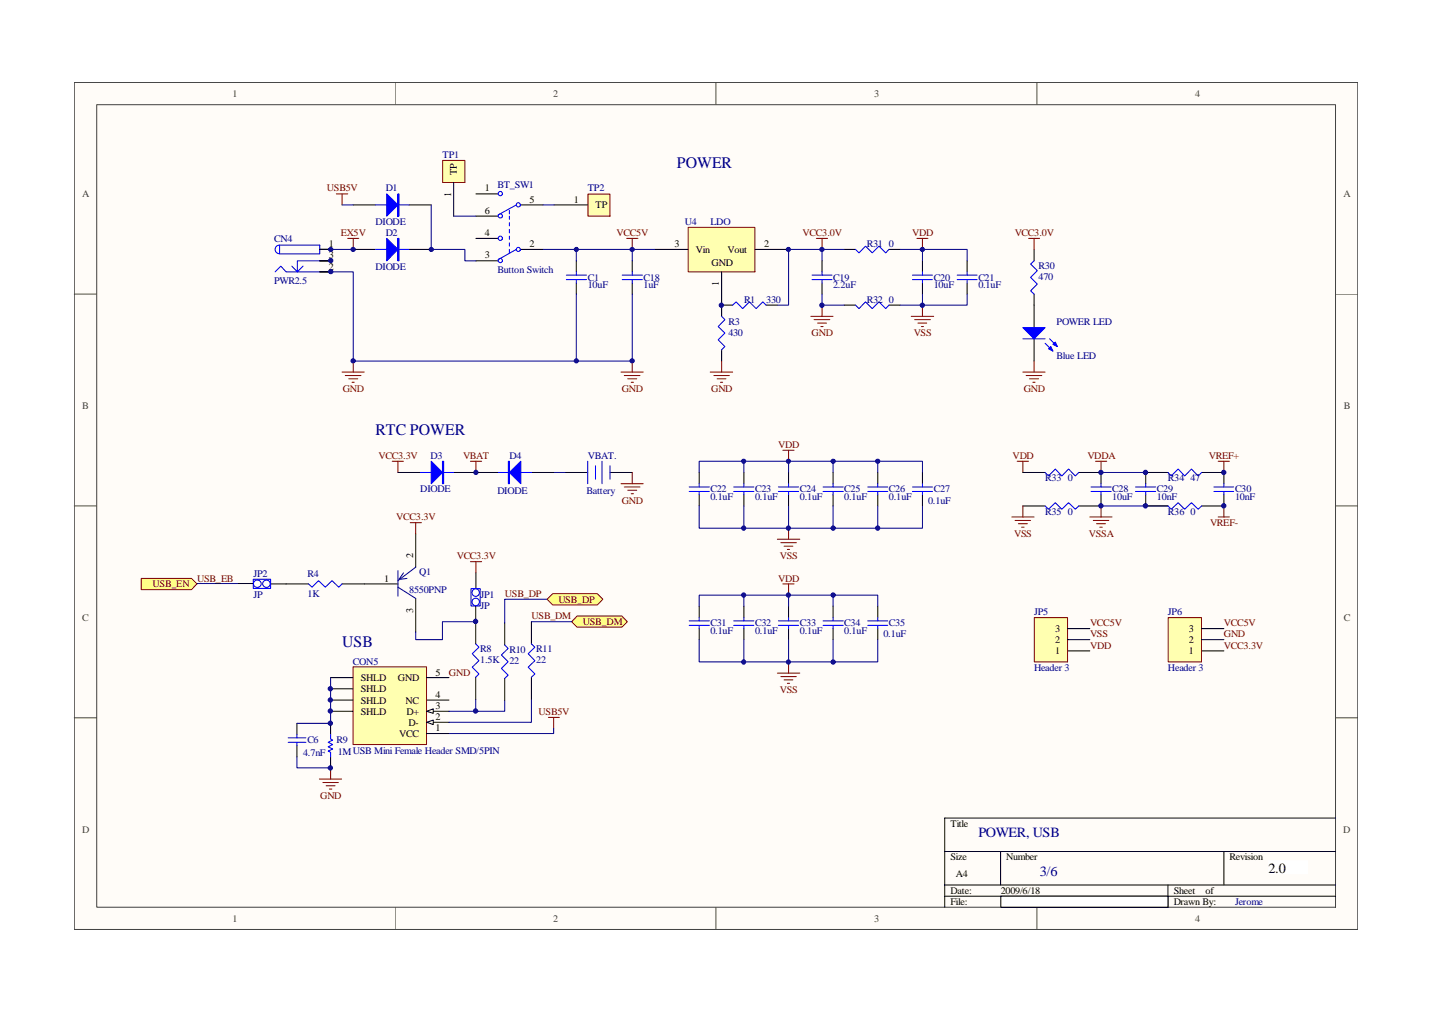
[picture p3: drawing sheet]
<svg xmlns="http://www.w3.org/2000/svg" width="297mm" height="210mm" viewBox="0 0 297 210" stroke-linecap="round" stroke-linejoin="round" font-family="sans-serif">
<path d="M15.4 17.1h266.2v175.7h-266.2z" fill="#fffcf8"/>
<path d="M15.4 17.1h266.2v175.7h-266.2z" fill="none" stroke="#404040" stroke-width=".21"/>
<path d="M20.1 21.8h256.9v166.4h-256.9z" fill="#fffcf8"/>
<g fill="none" stroke="#404040" stroke-width=".21">
<path d="M82 17.1v4.6M148.5 17.1v4.6M215.1 17.1v4.6M20.1 21.7h256.9v166.5h-256.9zM15.4 61h4.6M277 61h4.6M15.4 104.9h4.6M277 104.9h4.6M15.4 148.9h4.6M277 148.9h4.6M82 188.2v4.6M148.5 188.2v4.6"/>
<path d="M215.1 188.2v4.6"/>
</g>
<path d="M66.3 51.7h2.4M66.3 56.4h2.4M66.3 54.1h2.4M214.5 63.3v4.6M214.5 70.3v4.6M196 176.6h81M207.6 176.6v7M253.9 176.6v7M277 169.7h-81v18.5M196 183.6h81M196 185.9h81M242.3 183.6v4.6" fill="none" stroke="#000" stroke-width=".21"/>
<path d="M57.1 56.4l1.1-1.2 1.1 1.2h7M58 50.8h8.3v1.9h-8.3zM58 50.8a.89 .89 0 0 0-.9 .9 .89 .89 0 0 0 .9 .9M62.9 55.2l-1.2 1.2M66.3 54.1h-4.6v2.3l-1.2-1.2" fill="none" stroke="#00f" stroke-width=".21"/>
<path d="M170.5 51.7v2.4" fill="none" stroke="#000080" stroke-width=".21"/>
<path d="M130 49.4h2.3M131.1 49.4v2.3M169.3 49.4h2.4M170.5 49.4v2.3M70.9 77.2h4.7M71.6 77.9h3.3M72.3 78.6h1.9M73 79.3h.5M73.3 74.9v2.3" fill="none" stroke="#800000" stroke-width=".21"/>
<path d="M212.2 67.9h4.6l-2.3 2.4z" fill="#00f"/>
<path d="M212.2 67.9h4.6l-2.3 2.4zM216.8 71.2l1.6 1.6M217.7 70.3l1.6 1.6" fill="none" stroke="#00f" stroke-width=".21"/>
<path d="M217.5 72.3l.5-.4 .4 .9z" fill="#00f"/>
<path d="M217.5 72.3l.5-.4 .4 .9z" fill="none" stroke="#00f" stroke-width=".21"/>
<path d="M218.4 71.4l.5-.4 .4 .9z" fill="#00f"/>
<path d="M214.5 54.1l-.7 .7 1.4 1.3-1.4 1.4 1.4 1.4-1.4 1.4 .7 .7M212.2 70.3h4.6M218.4 71.4l.5-.4 .4 .9zM87.2 98h6.9M91.8 95.7h.2v4.6h-.2z" fill="none" stroke="#00f" stroke-width=".21"/>
<path d="M214.5 51.7v2.4M214.5 61v2.3M82.5 98h4.7M94.1 98h4.6" fill="none" stroke="#000" stroke-width=".21"/>
<path d="M81.4 95.7h2.3M82.5 95.7v2.3" fill="none" stroke="#800000" stroke-width=".21"/>
<path d="M91.9 95.7v4.6" fill="none" stroke="#00f" stroke-width=".25"/>
<path d="M89.4 95.7l2.4 2.3-2.4 2.3z" fill="#00f"/>
<path d="M89.4 95.7l2.4 2.3-2.4 2.3zM103.3 98h7M105.4 95.7h.3v4.6h-.3zM105.6 95.7v4.6" fill="none" stroke="#00f" stroke-width=".21"/>
<path d="M97.6 95.7h2.3M98.7 95.7v2.3" fill="none" stroke="#800000" stroke-width=".21"/>
<path d="M98.7 98h4.6M110.3 98h4.6" fill="none" stroke="#000" stroke-width=".21"/>
<path d="M105.7 98l2.3-2.3v4.6z" fill="#00f"/>
<g fill="none" stroke="#00f" stroke-width=".21">
<path d="M77.9 42.5h6.9M82.5 40.2h.3v4.6h-.3zM82.7 40.2v4.6M129.1 57.1h4.2M129.1 58h4.2M131.1 56.4v.7M131.1 58v.7M168.4 57.1h4.2M168.4 58h4.2M170.5 56.4v.7M170.5 58v.7M177.5 51.7l.7 .8 1.3-1.4 1.4 1.4 1.4-1.4 1.4 1.4 .7-.8"/>
<path d="M189.3 57.1h4.1M189.3 58h4.1M191.3 56.4v.7M191.3 58v.7M198.5 57.1h4.2M198.5 58h4.2M200.6 56.4v.7M200.6 58v.7M177.5 63.3l.7 .7 1.3-1.4 1.4 1.4 1.4-1.4 1.4 1.4 .7-.7M105.7 98l2.3-2.3v4.6zM121.9 95.7v4.6M123.5 96.6v2.8"/>
<path d="M124.9 95.7v4.6M126.5 96.6v2.8"/>
</g>
<g fill="none" stroke="#000" stroke-width=".21">
<path d="M73.3 42.5h4.6M84.8 42.5h4.6M131.1 54.1v2.3M131.1 58.7v2.3M170.5 54.1v2.3M170.5 58.7v2.3M175.1 51.7h2.4M184.4 51.7h2.3M191.3 54.1v2.3M191.3 58.7v2.3M200.6 54.1v2.3M200.6 58.7v2.3"/>
<path d="M175.1 63.3h2.4M184.4 63.3h2.3M117.3 98h4.6M126.5 98h4.6"/>
</g>
<g fill="none" stroke="#800000" stroke-width=".21">
<path d="M190.2 49.4h2.3M191.3 49.4v2.3M213.4 49.4h2.2M214.5 49.4v2.3M189 65.6h4.7M189.7 66.3h3.3M190.4 67h1.8M191.1 67.7h.5M191.3 63.3v2.3M212.2 77.2h4.6M212.8 77.9h3.3M213.6 78.6h1.8"/>
<path d="M214.2 79.3h.5M214.5 74.9v2.3M131.1 98v2.3M128.8 100.3h4.6M129.5 101h3.3M130.2 101.7h1.9M130.9 102.4h.5"/>
</g>
<path d="M186.7 51.7h13.9v2.4M191.3 51.7v2.4M186.7 63.3h4.6M191.3 61v2.3h9.3v-2.3" fill="none" stroke="#000080" stroke-width=".21"/>
<path d="M80.2 40.2l2.3 2.3-2.3 2.3z" fill="#00f"/>
<path d="M77.9 51.7h6.9M80.2 40.2l2.3 2.3-2.3 2.3zM82.5 49.4h.3v4.7h-.3zM82.7 49.4v4.7" fill="none" stroke="#00f" stroke-width=".21"/>
<path d="M73.3 51.7h4.6M84.8 51.7h4.6" fill="none" stroke="#000" stroke-width=".21"/>
<path d="M80.2 49.4l2.3 2.3-2.3 2.4z" fill="#00f"/>
<g fill="none" stroke="#00f" stroke-width=".21">
<path d="M80.2 49.4l2.3 2.3-2.3 2.4zM104.2 40.2h.1M104.2 44.8h.1M104.2 49.4h.1M104.2 54.1h.1M105.7 43.6v.8M105.7 44.8v.7M105.7 46.2v.7M105.7 47.6v.7M105.7 49v.7M105.7 50.4v.7M105.7 51.7v.8"/>
<path d="M107.1 51.7l-3.8 2.1M107.1 42.5l-3.8 2.1M107.9 51.7h.1M107.9 42.5h.1"/>
<circle cx="103.8" cy="54" r=".44"/>
<circle cx="103.8" cy="40.2" r=".44"/>
<circle cx="103.8" cy="49.4" r=".44"/>
<circle cx="103.8" cy="44.8" r=".43"/>
<circle cx="107.5" cy="42.5" r=".44"/>
<circle cx="107.5" cy="51.7" r=".43"/>
</g>
<path d="M69.8 40.2h2.3M70.9 40.2v2.3M72.1 49.4h2.3M73.3 49.4v2.3" fill="none" stroke="#800000" stroke-width=".21"/>
<path d="M68.7 51.7h4.6M89.4 42.5v9.2h7v2.4h2.3M131.1 51.7v2.4" fill="none" stroke="#000080" stroke-width=".21"/>
<path d="M98.7 54.1h4.6M98.7 49.4h4.6M98.7 44.8h4.6M98.7 40.2h4.6M108 51.7h4.6M108 42.5h4.6" fill="none" stroke="#000" stroke-width=".21"/>
<path d="M122 40.3h4.5v4.5h-4.5z" fill="#ffffb0"/>
<path d="M122 40.3h4.5v4.5h-4.5z" fill="none" stroke="#800000" stroke-width=".21"/>
<path d="M114.9 42.5h7" fill="none" stroke="#000" stroke-width=".21"/>
<path d="M91.9 33.3h4.5v4.5h-4.5z" fill="#ffffb0"/>
<g fill="none" stroke="#800000" stroke-width=".21">
<path d="M91.8 33.3h4.6v4.5h-4.6zM162.4 93.4h2.3M163.6 93.4v2.3M211 95.7h2.4M212.2 95.7v2.3M227.2 95.7h2.4M228.4 95.7v2.3M252.7 95.7h2.3M253.9 95.7v2.3M161.2 111.8h4.7M162 112.6h3.2M162.6 113.3h1.9"/>
<path d="M163.3 114h.5M163.6 109.6v2.2M209.9 107.2h4.6M210.6 107.9h3.2M211.2 108.6h1.9M211.9 109.3h.5M212.2 104.9v2.3M226.1 107.2h4.6M226.8 107.9h3.2M227.5 108.6h1.8M228.1 109.3h.5M228.4 104.9v2.3"/>
<path d="M252.7 107.2h2.3M253.9 104.9v2.3M161.2 139.6h4.7M162.4 121.1h2.3M163.6 121.1v2.3M163.6 137.3v2.3M162 140.3h3.2M162.6 141h1.9M163.3 141.7h.5"/>
</g>
<g fill="none" stroke="#000" stroke-width=".21">
<path d="M94.1 37.8v7M145 98v2.3M154.3 98v2.3M163.6 98v2.3M172.8 98v2.3M182.1 98v2.3M191.3 98v2.3M212.2 98h4.6M223.8 98h4.6v2.3M242.3 98h-4.6v2.3M249.3 98h4.6v2.3M145 102.6v2.3"/>
<path d="M154.3 102.6v2.3M163.6 102.6v2.3M172.8 102.6v2.3M182.1 102.6v2.3M191.3 102.6v2.3M212.2 104.9h4.6M228.4 102.6v2.3h-4.6M237.7 102.6v2.3h4.6M253.9 102.6v2.3h-4.6M145 125.7v2.4M145 130.4v2.3M154.3 125.7v2.4"/>
<path d="M154.3 130.4v2.3M163.6 125.7v2.4M163.6 130.4v2.3M172.8 125.7v2.4M172.8 130.4v2.3M182.1 125.7v2.4M182.1 130.4v2.3"/>
</g>
<g fill="none" stroke="#000080" stroke-width=".21">
<path d="M70.9 42.5h2.4M94.1 44.8h4.6M112.6 42.5h2.3M114.9 98h2.4M145 98v-2.3h37.1v2.3M154.3 95.7v2.3M163.6 95.7v2.3M172.8 95.7v2.3M182.1 95.7h9.2v2.3M228.4 98h13.9M145 104.9v4.7h37.1v-4.7M154.3 104.9v4.7"/>
<path d="M163.6 104.9v4.7M172.8 104.9v4.7M191.3 104.9v4.7h-9.2M228.4 104.9h13.9M145 132.7v4.6h37.1v-4.6M145 125.7v-2.3h37.1v2.3M154.3 123.4v2.3M154.3 132.7v4.6M163.6 123.4v2.3M163.6 132.7v4.6M172.8 123.4v2.3M172.8 132.7v4.6"/>
</g>
<g fill="none" stroke="#00f" stroke-width=".21">
<path d="M216.8 98l.7 .7 1.4-1.4 1.4 1.4 1.4-1.4 1.4 1.4 .7-.7M242.3 98l.6 .7 1.5-1.4 1.3 1.4 1.4-1.4 1.4 1.4 .8-.7M143 101h4.1M143 101.9h4.1M145 100.3v.7M145 101.9v.7M152.2 101h4.2M152.2 101.9h4.2M154.3 100.3v.7M154.3 101.9v.7M161.5 101h4.1M161.5 101.9h4.1"/>
<path d="M163.6 100.3v.7M163.6 101.9v.7M170.7 101h4.2M170.7 101.9h4.2M172.8 100.3v.7M172.8 101.9v.7M180 101h4.1M180 101.9h4.1M182.1 100.3v.7M182.1 101.9v.7M189.3 101h4.1M189.3 101.9h4.1"/>
<path d="M191.3 100.3v.7M191.3 101.9v.7M216.8 104.9l.7 .7 1.4-1.3 1.4 1.3 1.4-1.3 1.4 1.3 .7-.7M226.3 101h4.2M226.3 101.9h4.2M228.4 100.3v.7M228.4 101.9v.7M235.5 101h4.2M235.5 101.9h4.2M237.7 100.3v.7M237.7 101.9v.7M242.3 104.9l.6 .7 1.5-1.3 1.3 1.3 1.4-1.3 1.4 1.3 .8-.7"/>
<path d="M251.8 101h4.1M251.8 101.9h4.1M253.9 100.3v.7M253.9 101.9v.7M143 128.8h4.1M143 129.7h4.1M145 128.1v.7M145 129.7v.7M152.2 128.8h4.2M152.2 129.7h4.2M154.3 128.1v.7M154.3 129.7v.7"/>
<path d="M161.5 128.8h4.1M161.5 129.7h4.1M163.6 128.1v.7M163.6 129.7v.7M170.7 128.8h4.2M170.7 129.7h4.2M172.8 128.1v.7M172.8 129.7v.7M180 128.8h4.1M180 129.7h4.1M182.1 128.1v.7M182.1 129.7v.7"/>
</g>
<path d="M73.3 138.3h15.2v16.1h-15.2z" fill="#ffffb0"/>
<path d="M73.2 138.3h15.3v16.1h-15.3z" fill="none" stroke="#800000" stroke-width=".21"/>
<path d="M88.5 152.1h4.6M88.5 149.8h4.6" fill="none" stroke="#000" stroke-width=".21"/>
<path d="M88.5 149.8l1.4-.4v.9z" fill="#fffcf8"/>
<path d="M88.5 149.8l1.4-.4v.9zM88.5 147.5h4.6" fill="none" stroke="#000" stroke-width=".21"/>
<path d="M88.5 147.5l1.4-.5v1z" fill="#fffcf8"/>
<g fill="none" stroke="#000" stroke-width=".21">
<path d="M98.7 128.9v4.7M104.7 129.2v4.6M110.2 128.9v4.7M61.6 150v2.4M61.6 154.6v2.4M68.6 145.2h4.6M68.6 140.5h4.6M68.6 142.9h4.6M68.6 147.5h4.6M68.6 150v2.4M68.6 157v2.3M88.5 147.5l1.4-.5v1z"/>
<path d="M88.5 145.2h4.6M88.5 140.5h4.6M98.7 140.5v4.6M104.7 140.7v4.6M110.2 140.5v4.6"/>
</g>
<path d="M97.6 116.5h2.3M98.7 116.5v2.3M68.6 159.3v2.3M66.2 161.6h4.7M67 162.3h3.2M67.6 163h1.9M68.3 163.7h.5" fill="none" stroke="#800000" stroke-width=".21"/>
<path d="M98.7 133.6l.7 .6-1.4 1.4 1.4 1.4-1.4 1.4 1.4 1.4-.7 .7M104.7 133.8l.7 .7-1.4 1.3 1.4 1.4-1.4 1.4 1.4 1.4-.7 .7M110.2 133.6l.8 .6-1.4 1.4 1.4 1.4-1.4 1.4 1.4 1.4-.8 .7M59.8 153h3.7M59.8 154h3.7M61.6 152.4v.6M61.6 154v.6M68.6 152.4v.9l.4 .2-.9 .5 .9 .4-.9 .5 .9 .5-.9 .4 .5 .2v1" fill="none" stroke="#00f" stroke-width=".21"/>
<path d="M61.6 157v2.3h7" fill="none" stroke="#000080" stroke-width=".21"/>
<path d="M113.5 124.3l1.1-1.2h9.3l1.1 1.2-1.1 1.2h-9.3z" fill-rule="evenodd" fill="#ffff80"/>
<path d="M113.5 124.3l1.1-1.2h9.3l1.1 1.2-1.1 1.2h-9.3z" fill="none" stroke="#800000" stroke-width=".21"/>
<path d="M119.7 127.8h9.3l1.1 1.1-1.1 1.2h-9.3l-1.1-1.2z" fill-rule="evenodd" fill="#ffff80"/>
<path d="M119.7 127.8h9.3l1.1 1.1-1.1 1.2h-9.3l-1.1-1.2z" fill="none" stroke="#800000" stroke-width=".21"/>
<path d="M97.7 122.1h1.9v3.6h-1.9z" fill-rule="evenodd" fill="#fff"/>
<path d="M97.7 122.1h1.9v3.6h-1.9z" fill="none" stroke="#00f" stroke-width=".21"/>
<path d="M98.7 118.8v3.2M98.7 125.7v3.2" fill="none" stroke="#000" stroke-width=".21"/>
<circle cx="98.7" cy="122.9" r=".77" fill="#fff"/>
<circle cx="98.7" cy="122.9" r=".77" fill="none" stroke="#00f" stroke-width=".21"/>
<circle cx="98.7" cy="124.8" r=".77" fill="#fff"/>
<g fill="none" stroke="#00f" stroke-width=".21">
<path d="M64 121.1l.7 .7 1.4-1.4 1.4 1.4 1.4-1.4 1.4 1.4 .6-.7"/>
<circle cx="98.7" cy="124.8" r=".77"/>
</g>
<path d="M113.7 148.8h2.3M114.8 148.8v2.3" fill="none" stroke="#800000" stroke-width=".21"/>
<path d="M110.2 128.9h8.4M113.5 124.3h-8.8v4.9M110.2 145.1v4.7h-17.1M114.8 151.1v1h-21.7" fill="none" stroke="#000080" stroke-width=".21"/>
<path d="M59.3 121.1h4.7M70.9 121.1h4.7" fill="none" stroke="#000" stroke-width=".21"/>
<path d="M52.5 120.1h3.6v1.9h-3.6z" fill-rule="evenodd" fill="#fff"/>
<path d="M52.5 120.1h3.6v1.9h-3.6z" fill="none" stroke="#00f" stroke-width=".21"/>
<path d="M49.3 121h3.2M56.2 121.1h3.1" fill="none" stroke="#000" stroke-width=".21"/>
<circle cx="53.4" cy="121.1" r=".79" fill="#fff"/>
<circle cx="53.4" cy="121.1" r=".79" fill="none" stroke="#00f" stroke-width=".21"/>
<circle cx="55.3" cy="121.1" r=".77" fill="#fff"/>
<circle cx="55.3" cy="121.1" r=".77" fill="none" stroke="#00f" stroke-width=".21"/>
<path d="M85.1 108.4h2.3M86.2 108.4v2.3" fill="none" stroke="#800000" stroke-width=".21"/>
<path d="M49.3 121l-8.5 .1" fill="none" stroke="#000080" stroke-width=".21"/>
<path d="M29.3 120h10.4l1.1 1.1-1.1 1.2h-10.4z" fill-rule="evenodd" fill="#ffff80"/>
<path d="M29.3 120h10.4l1.1 1.1-1.1 1.2h-10.4z" fill="none" stroke="#800000" stroke-width=".21"/>
<path d="M68.6 140.5v9.5h-7" fill="none" stroke="#000080" stroke-width=".21"/>
<path d="M214.6 128.1h6.8v9.2h-6.8z" fill="#ffffb0"/>
<path d="M214.5 128.1h6.9v9.2h-6.9z" fill="none" stroke="#800000" stroke-width=".21"/>
<path d="M221.4 135h4.7M221.4 132.7h4.7M221.4 130.4h4.7" fill="none" stroke="#000" stroke-width=".21"/>
<path d="M242.4 128.1h6.8v9.2h-6.8z" fill="#ffffb0"/>
<path d="M242.3 128.1h6.9v9.2h-6.9z" fill="none" stroke="#800000" stroke-width=".21"/>
<path d="M249.3 135h4.6M249.3 132.7h4.6M249.3 130.4h4.6" fill="none" stroke="#000" stroke-width=".21"/>
<path d="M142.8 47.2h13.8v9.2h-13.8z" fill="#ffffb0"/>
<g fill="none" stroke="#800000" stroke-width=".21">
<path d="M142.7 47.2h13.9v9.2h-13.9zM128.8 77.2h4.6M129.5 77.9h3.3M130.2 78.6h1.9M130.9 79.3h.5M131.1 74.9v2.3M147.3 77.2h4.7M148.1 77.9h3.2M148.8 78.6h1.8M149.4 79.3h.5M149.7 74.9v2.3M168.2 65.6h4.6"/>
<path d="M168.9 66.3h3.2M169.6 67h1.8M170.3 67.7h.4M170.5 63.3v2.3"/>
</g>
<path d="M119.5 54.1v2.3M119.5 58.7v2.3M135.8 51.7h6.9M149.7 56.4v9.2M156.6 51.7h7M149.7 72.6v2.3M149.7 63.3h2.3M158.9 63.3h2.3M86.2 110.7v6.9M75.6 121.1h6.9M86.2 124.1v7" fill="none" stroke="#000" stroke-width=".21"/>
<path d="M68.7 56.4h4.6v18.5h57.8v-13.9M112.6 51.7h23.2M119.5 51.7v2.4M175.1 51.7h-11.5v11.6h-2.4M119.5 61v13.9M170.5 61v2.3h4.6M98.7 128.9h-6.9v3.8h-5.6v-1.6M93.1 147.5h5.6M98.7 145.1v2.4h6v-2.2" fill="none" stroke="#000080" stroke-width=".21"/>
<path d="M82.5 118.4v5.3M83.7 118.8l-.9 1.4 1.6-.2M86.2 117.6l-3.7 2.8M82.5 121.8l3.7 2.3" fill="none" stroke="#0c0087" stroke-width=".21"/>
<path d="M117.5 57.1h4.2M117.5 58h4.2M119.5 56.4v.7M119.5 58v.7M149.7 65.6l.7 .7-1.4 1.4 1.4 1.4-1.4 1.4 1.4 1.4-.7 .7M152 63.3l.7-.7 1.3 1.4 1.4-1.4 1.4 1.4 1.4-1.4 .7 .7" fill="none" stroke="#00f" stroke-width=".21"/>
<path d="M263.2 178.6h8v2.6h-8z" fill="#fff"/>
<path d="M263.2 178.5h8v2.7h-8z" fill="none" stroke="#fff" stroke-width=".21"/>
<path d="M207.6 185.9h34.7v2.3h-34.7z" fill="#fff"/>
<path d="M207.6 185.9h34.7v2.3h-34.7z" fill="none" stroke="#000" stroke-width=".21"/>
<circle cx="68.5" cy="159.3" r=".44" fill="#000080"/>
<circle cx="68.5" cy="159.3" r=".44" fill="none" stroke="#000080" stroke-width=".21"/>
<circle cx="68.5" cy="150" r=".44" fill="#000080"/>
<circle cx="68.5" cy="150" r=".44" fill="none" stroke="#000080" stroke-width=".21"/>
<circle cx="68.5" cy="147.5" r=".44" fill="#000080"/>
<circle cx="68.5" cy="147.5" r=".44" fill="none" stroke="#000080" stroke-width=".21"/>
<circle cx="68.5" cy="145.2" r=".44" fill="#000080"/>
<circle cx="68.5" cy="145.2" r=".44" fill="none" stroke="#000080" stroke-width=".21"/>
<circle cx="68.5" cy="142.9" r=".44" fill="#000080"/>
<circle cx="68.5" cy="142.9" r=".44" fill="none" stroke="#000080" stroke-width=".21"/>
<circle cx="68.6" cy="56.3" r=".43" fill="#000080"/>
<circle cx="68.6" cy="56.3" r=".43" fill="none" stroke="#000080" stroke-width=".21"/>
<circle cx="68.6" cy="54" r=".44" fill="#000080"/>
<circle cx="68.6" cy="54" r=".44" fill="none" stroke="#000080" stroke-width=".21"/>
<circle cx="68.6" cy="51.7" r=".43" fill="#000080"/>
<circle cx="68.6" cy="51.7" r=".43" fill="none" stroke="#000080" stroke-width=".21"/>
<circle cx="73.3" cy="74.8" r=".44" fill="#000080"/>
<circle cx="73.3" cy="74.8" r=".44" fill="none" stroke="#000080" stroke-width=".21"/>
<circle cx="73.3" cy="51.7" r=".44" fill="#000080"/>
<circle cx="73.3" cy="51.7" r=".44" fill="none" stroke="#000080" stroke-width=".21"/>
<circle cx="89.5" cy="51.7" r=".43" fill="#000080"/>
<circle cx="89.5" cy="51.7" r=".43" fill="none" stroke="#000080" stroke-width=".21"/>
<circle cx="98.6" cy="147.5" r=".45" fill="#000080"/>
<circle cx="98.6" cy="147.5" r=".45" fill="none" stroke="#000080" stroke-width=".21"/>
<circle cx="98.6" cy="128.9" r=".45" fill="#000080"/>
<circle cx="98.6" cy="128.9" r=".45" fill="none" stroke="#000080" stroke-width=".21"/>
<circle cx="98.7" cy="98" r=".44" fill="#000080"/>
<circle cx="98.7" cy="98" r=".44" fill="none" stroke="#000080" stroke-width=".21"/>
<circle cx="119.5" cy="74.8" r=".42" fill="#000080"/>
<circle cx="119.5" cy="74.8" r=".42" fill="none" stroke="#000080" stroke-width=".21"/>
<circle cx="119.5" cy="51.7" r=".42" fill="#000080"/>
<circle cx="119.5" cy="51.7" r=".42" fill="none" stroke="#000080" stroke-width=".21"/>
<circle cx="131.1" cy="74.8" r=".44" fill="#000080"/>
<circle cx="131.1" cy="74.8" r=".44" fill="none" stroke="#000080" stroke-width=".21"/>
<circle cx="131.1" cy="51.7" r=".43" fill="#000080"/>
<circle cx="131.1" cy="51.7" r=".43" fill="none" stroke="#000080" stroke-width=".21"/>
<circle cx="149.6" cy="63.3" r=".44" fill="#000080"/>
<circle cx="149.6" cy="63.3" r=".44" fill="none" stroke="#000080" stroke-width=".21"/>
<circle cx="154.2" cy="137.3" r=".44" fill="#000080"/>
<circle cx="154.2" cy="137.3" r=".44" fill="none" stroke="#000080" stroke-width=".21"/>
<circle cx="154.2" cy="123.4" r=".44" fill="#000080"/>
<circle cx="154.2" cy="123.4" r=".44" fill="none" stroke="#000080" stroke-width=".21"/>
<circle cx="154.2" cy="109.5" r=".44" fill="#000080"/>
<circle cx="154.2" cy="109.5" r=".44" fill="none" stroke="#000080" stroke-width=".21"/>
<circle cx="154.3" cy="95.7" r=".43" fill="#000080"/>
<circle cx="154.3" cy="95.7" r=".43" fill="none" stroke="#000080" stroke-width=".21"/>
<circle cx="163.5" cy="137.3" r=".43" fill="#000080"/>
<circle cx="163.5" cy="137.3" r=".43" fill="none" stroke="#000080" stroke-width=".21"/>
<circle cx="163.5" cy="123.4" r=".43" fill="#000080"/>
<circle cx="163.5" cy="123.4" r=".43" fill="none" stroke="#000080" stroke-width=".21"/>
<circle cx="163.5" cy="109.5" r=".43" fill="#000080"/>
<circle cx="163.5" cy="109.5" r=".43" fill="none" stroke="#000080" stroke-width=".21"/>
<circle cx="163.5" cy="95.7" r=".42" fill="#000080"/>
<circle cx="163.5" cy="95.7" r=".42" fill="none" stroke="#000080" stroke-width=".21"/>
<circle cx="163.5" cy="51.7" r=".42" fill="#000080"/>
<circle cx="163.5" cy="51.7" r=".42" fill="none" stroke="#000080" stroke-width=".21"/>
<circle cx="170.5" cy="63.3" r=".45" fill="#000080"/>
<circle cx="170.5" cy="63.3" r=".45" fill="none" stroke="#000080" stroke-width=".21"/>
<circle cx="170.5" cy="51.7" r=".44" fill="#000080"/>
<circle cx="170.5" cy="51.7" r=".44" fill="none" stroke="#000080" stroke-width=".21"/>
<circle cx="172.8" cy="137.3" r=".44" fill="#000080"/>
<circle cx="172.8" cy="137.3" r=".44" fill="none" stroke="#000080" stroke-width=".21"/>
<circle cx="172.8" cy="123.4" r=".44" fill="#000080"/>
<circle cx="172.8" cy="123.4" r=".44" fill="none" stroke="#000080" stroke-width=".21"/>
<circle cx="172.8" cy="109.5" r=".44" fill="#000080"/>
<circle cx="172.8" cy="109.5" r=".44" fill="none" stroke="#000080" stroke-width=".21"/>
<circle cx="172.8" cy="95.7" r=".43" fill="#000080"/>
<circle cx="172.8" cy="95.7" r=".43" fill="none" stroke="#000080" stroke-width=".21"/>
<circle cx="182.1" cy="109.5" r=".44" fill="#000080"/>
<circle cx="182.1" cy="109.5" r=".44" fill="none" stroke="#000080" stroke-width=".21"/>
<circle cx="182.1" cy="95.7" r=".43" fill="#000080"/>
<circle cx="182.1" cy="95.7" r=".43" fill="none" stroke="#000080" stroke-width=".21"/>
<circle cx="191.3" cy="63.3" r=".44" fill="#000080"/>
<circle cx="191.3" cy="63.3" r=".44" fill="none" stroke="#000080" stroke-width=".21"/>
<circle cx="191.3" cy="51.7" r=".43" fill="#000080"/>
<circle cx="191.3" cy="51.7" r=".43" fill="none" stroke="#000080" stroke-width=".21"/>
<circle cx="228.4" cy="104.9" r=".45" fill="#000080"/>
<circle cx="228.4" cy="104.9" r=".45" fill="none" stroke="#000080" stroke-width=".21"/>
<circle cx="228.4" cy="98" r=".44" fill="#000080"/>
<circle cx="228.4" cy="98" r=".44" fill="none" stroke="#000080" stroke-width=".21"/>
<circle cx="237.6" cy="104.9" r=".44" fill="#000080"/>
<circle cx="237.6" cy="104.9" r=".44" fill="none" stroke="#000080" stroke-width=".21"/>
<circle cx="237.6" cy="98" r=".44" fill="#000080"/>
<circle cx="237.6" cy="98" r=".44" fill="none" stroke="#000080" stroke-width=".21"/>
<circle cx="253.8" cy="104.9" r=".45" fill="#000080"/>
<circle cx="253.8" cy="104.9" r=".45" fill="none" stroke="#000080" stroke-width=".21"/>
<circle cx="253.8" cy="98" r=".45" fill="#000080"/>
<circle cx="253.8" cy="98" r=".45" fill="none" stroke="#000080" stroke-width=".21"/>
<g font-size="3.3" fill="#000080">
<text x="140.4" y="34.8">POWER</text>
<text x="77.9" y="90.3">RTC POWER</text>
<text x="71" y="134.2">USB</text>
</g>
<g font-size="2.9" fill="#000080">
<text x="202.9" y="173.7">POWER, USB</text>
<text x="215.7" y="181.8">3/6</text>
</g>
<text font-size="2.9" x="263.1" y="181">2.0</text>
<g font-size="2.1" fill="#404040">
<text x="48.2" y="20.1">1</text>
<text x="114.8" y="20.1">2</text>
<text x="181.4" y="20.1">3</text>
<text x="247.9" y="20.1">4</text>
<text x="17" y="40.9">A</text>
<text x="278.7" y="40.9">A</text>
<text x="17.1" y="84.8">B</text>
<text x="278.7" y="84.8">B</text>
<text x="17.1" y="128.7">C</text>
<text x="278.7" y="128.7">C</text>
<text x="17" y="172.7">D</text>
<text x="278.6" y="172.7">D</text>
<text x="48.2" y="191.2">1</text>
<text x="114.8" y="191.2">2</text>
<text x="181.4" y="191.2">3</text>
<text x="247.9" y="191.2">4</text>
</g>
<g font-size="2.1" fill="#000080">
<text x="91.8" y="32.8">TP1</text>
<text x="80" y="39.7">D1</text>
<text x="103.2" y="39">BT_SW1</text>
<text x="121.9" y="39.7">TP2</text>
<text x="77.9" y="46.7">DIODE</text>
<text x="142.1" y="46.7">U4</text>
<text x="147.4" y="46.7">LDO</text>
<text x="56.9" y="50.1">CN4</text>
<text x="80" y="49">D2</text>
<text x="179.8" y="51.3">R31 0</text>
<text x="56.9" y="58.9">PWR2.5</text>
<text x="77.9" y="55.9">DIODE</text>
<text x="103.2" y="56.6">Button Switch</text>
<text x="121.9" y="58.2">C1</text>
<text x="121.9" y="59.8">10uF</text>
<text x="133.5" y="58.2">C18</text>
<text x="133.5" y="59.8">1uF</text>
<text x="172.8" y="58.2">C19</text>
<text x="172.8" y="59.8">2.2uF</text>
<text x="193.7" y="58.2">C20</text>
<text x="193.7" y="59.8">10uF</text>
<text x="202.9" y="58.2">C21</text>
<text x="202.9" y="59.8">0.1uF</text>
<text x="215.4" y="55.7">R30</text>
<text x="215.4" y="58">470</text>
<text x="154.3" y="62.9">R1</text>
<text x="159" y="62.9">330</text>
<text x="179.8" y="62.9">R32 0</text>
<text x="151.1" y="67.5">R3</text>
<text x="151.1" y="69.8">430</text>
<text x="219.2" y="67.5">POWER LED</text>
<text x="219.2" y="74.4">Blue LED</text>
<text x="89.3" y="95.2">D3</text>
<text x="105.7" y="95.2">D4</text>
<text x="121.9" y="95.2">VBAT.</text>
<text x="216.8" y="99.9">R33 0</text>
<text x="242.3" y="99.9">R34 47</text>
<text x="87.2" y="102.2">DIODE</text>
<text x="103.2" y="102.4">DIODE</text>
<text x="121.7" y="102.4">Battery</text>
<text x="147.4" y="102.2">C22</text>
<text x="147.4" y="103.8">0.1uF</text>
<text x="156.6" y="102.2">C23</text>
<text x="156.6" y="103.8">0.1uF</text>
<text x="165.9" y="102.2">C24</text>
<text x="165.9" y="103.8">0.1uF</text>
<text x="175.1" y="102.2">C25</text>
<text x="175.1" y="103.8">0.1uF</text>
<text x="184.4" y="102.2">C26</text>
<text x="184.4" y="103.8">0.1uF</text>
<text x="192.5" y="104.5">0.1uF</text>
<text x="193.7" y="102.2">C27</text>
<text x="216.8" y="106.8">R35 0</text>
<text x="230.7" y="102.2">C28</text>
<text x="230.7" y="103.8">10uF</text>
<text x="240" y="102.2">C29</text>
<text x="240" y="103.8">10nF</text>
<text x="242.3" y="106.8">R36 0</text>
<text x="256.2" y="102.2">C30</text>
<text x="256.2" y="103.8">10nF</text>
<text x="52.6" y="119.7">JP2</text>
<text x="63.8" y="119.8">R4</text>
<text x="86.9" y="119.3">Q1</text>
<text x="52.6" y="124">JP</text>
<text x="63.8" y="123.9">1K</text>
<text x="84.9" y="123">8550PNP</text>
<text x="99.6" y="124">JP1</text>
<text x="99.6" y="126.2">JP</text>
<text x="147.4" y="129.9">C31</text>
<text x="147.4" y="131.5">0.1uF</text>
<text x="156.6" y="129.9">C32</text>
<text x="156.6" y="131.5">0.1uF</text>
<text x="165.9" y="129.9">C33</text>
<text x="165.9" y="131.5">0.1uF</text>
<text x="175.1" y="129.9">C34</text>
<text x="175.1" y="131.5">0.1uF</text>
<text x="184.4" y="129.9">C35</text>
<text x="214.5" y="127.6">JP5</text>
<text x="242.3" y="127.6">JP6</text>
<text x="73.2" y="137.8">CON5</text>
<text x="99.6" y="135.2">R8</text>
<text x="99.6" y="137.5">1.5K</text>
<text x="105.7" y="135.4">R10</text>
<text x="105.7" y="137.7">22</text>
<text x="111.2" y="135.2">R11</text>
<text x="111.2" y="137.5">22</text>
<text x="183.3" y="132.2">0.1uF</text>
<text x="214.5" y="139.1">Header 3</text>
<text x="242.3" y="139.1">Header 3</text>
<text x="63.8" y="154.2">C6</text>
<text x="69.8" y="154.2">R9</text>
<text x="62.9" y="156.7">4.7nF</text>
<text x="70.1" y="156.5">1MUSB Mini Female Header SMD/5PIN</text>
<text x="256.2" y="187.7">Jerome</text>
</g>
<g font-size="2.1" fill="#800000">
<text x="67.8" y="39.7">USB5V</text>
<text x="70.7" y="49">EX5V</text>
<text x="127.9" y="49">VCC5V</text>
<text x="166.5" y="49">VCC3.0V</text>
<text x="189.2" y="49">VDD</text>
<text x="210.5" y="49">VCC3.0V</text>
<text x="168.4" y="69.8">GND</text>
<text x="189.5" y="69.8">VSS</text>
<text x="71.1" y="81.3">GND</text>
<text x="129" y="81.3">GND</text>
<text x="147.5" y="81.3">GND</text>
<text x="212.3" y="81.3">GND</text>
<text x="78.5" y="95.2">VCC3.3V</text>
<text x="96.1" y="95.2">VBAT</text>
<text x="161.4" y="92.9">VDD</text>
<text x="210.1" y="95.2">VDD</text>
<text x="225.5" y="95.2">VDDA</text>
<text x="250.8" y="95.2">VREF+</text>
<text x="82.2" y="107.9">VCC3.3V</text>
<text x="129" y="104.5">GND</text>
<text x="210.4" y="111.4">VSS</text>
<text x="225.8" y="111.4">VSSA</text>
<text x="251" y="109.1">VREF-</text>
<text x="94.7" y="116">VCC3.3V</text>
<text x="161.8" y="116">VSS</text>
<text x="31.6" y="121.8">USB_EN</text>
<text x="40.9" y="120.7">USB_EB</text>
<text x="104.7" y="123.8">USB_DP</text>
<text x="115.8" y="125">USB_DP</text>
<text x="161.4" y="120.7">VDD</text>
<text x="110.3" y="128.4">USB_DM</text>
<text x="120.9" y="129.6">USB_DM</text>
<text x="226.1" y="129.9">VCC5V</text>
<text x="253.9" y="129.9">VCC5V</text>
<text x="226.1" y="132.2">VSS</text>
<text x="226.1" y="134.6">VDD</text>
<text x="253.9" y="132.2">GND</text>
<text x="253.9" y="134.6">VCC3.3V</text>
<text x="93.1" y="140.1">GND</text>
<text x="161.8" y="143.8">VSS</text>
<text x="111.7" y="148.4">USB5V</text>
<text x="66.4" y="165.7">GND</text>
</g>
<g font-size="2.1">
<text x="93.6" y="40.8" transform="rotate(-90 93.6 40.8)">1</text>
<text x="94.8" y="36.3" transform="rotate(-90 94.8 36.3)">TP</text>
<text x="100.5" y="39.7">1</text>
<text x="100.5" y="44.4">6</text>
<text x="109.9" y="42">5</text>
<text x="119" y="42">1</text>
<text x="123.5" y="43.2">TP</text>
<text x="68.2" y="51.3">1</text>
<text x="68.2" y="53.6">3</text>
<text x="100.5" y="53.6">3</text>
<text x="100.5" y="49">4</text>
<text x="109.9" y="51.3">2</text>
<text x="139.9" y="51.3">3</text>
<text x="144.4" y="52.5">Vin</text>
<text x="150.9" y="52.5">Vout</text>
<text x="158.5" y="51.3">2</text>
<text x="68.2" y="55.9">2</text>
<text x="147.6" y="55.2">GND</text>
<text x="149.1" y="59.3" transform="rotate(-90 149.1 59.3)">1</text>
<text x="85.7" y="115.8" transform="rotate(-90 85.7 115.8)">2</text>
<text x="79.7" y="120.7">1</text>
<text x="85.7" y="127" transform="rotate(-90 85.7 127)">3</text>
<text x="218.9" y="131.1">3</text>
<text x="246.6" y="131.1">3</text>
<text x="218.9" y="135.7">1</text>
<text x="218.9" y="133.4">2</text>
<text x="246.6" y="135.7">1</text>
<text x="246.6" y="133.4">2</text>
<text x="74.8" y="141.3">SHLD</text>
<text x="74.8" y="143.6">SHLD</text>
<text x="82.5" y="141.3">GND</text>
<text x="90.3" y="140.1">5</text>
<text x="74.8" y="145.9">SHLD</text>
<text x="74.8" y="148.2">SHLD</text>
<text x="84.1" y="145.9">NC</text>
<text x="84.3" y="148.2">D+</text>
<text x="90.3" y="147">3</text>
<text x="90.3" y="149.4">2</text>
<text x="90.3" y="144.7">4</text>
<text x="82.8" y="152.8">VCC</text>
<text x="84.7" y="150.5">D-</text>
<text x="90.3" y="151.7">1</text>
<text x="197.1" y="171.5">Title</text>
<text x="197.1" y="178.5">Size</text>
<text x="208.7" y="178.5">Number</text>
<text x="255.1" y="178.5">Revision</text>
<text x="197.1" y="185.4">Date:</text>
<text x="198.3" y="181.9">A4</text>
<text x="207.6" y="185.4">2009/6/18</text>
<text x="243.5" y="185.4">Sheet</text>
<text x="250.1" y="185.4">of</text>
<text x="197.1" y="187.7">File:</text>
<text x="207.6" y="187.7">D:\aplan\..\ARMCM3_POWER.SchDoc</text>
<text x="243.5" y="187.7">Drawn By:</text>
</g>
</svg>
